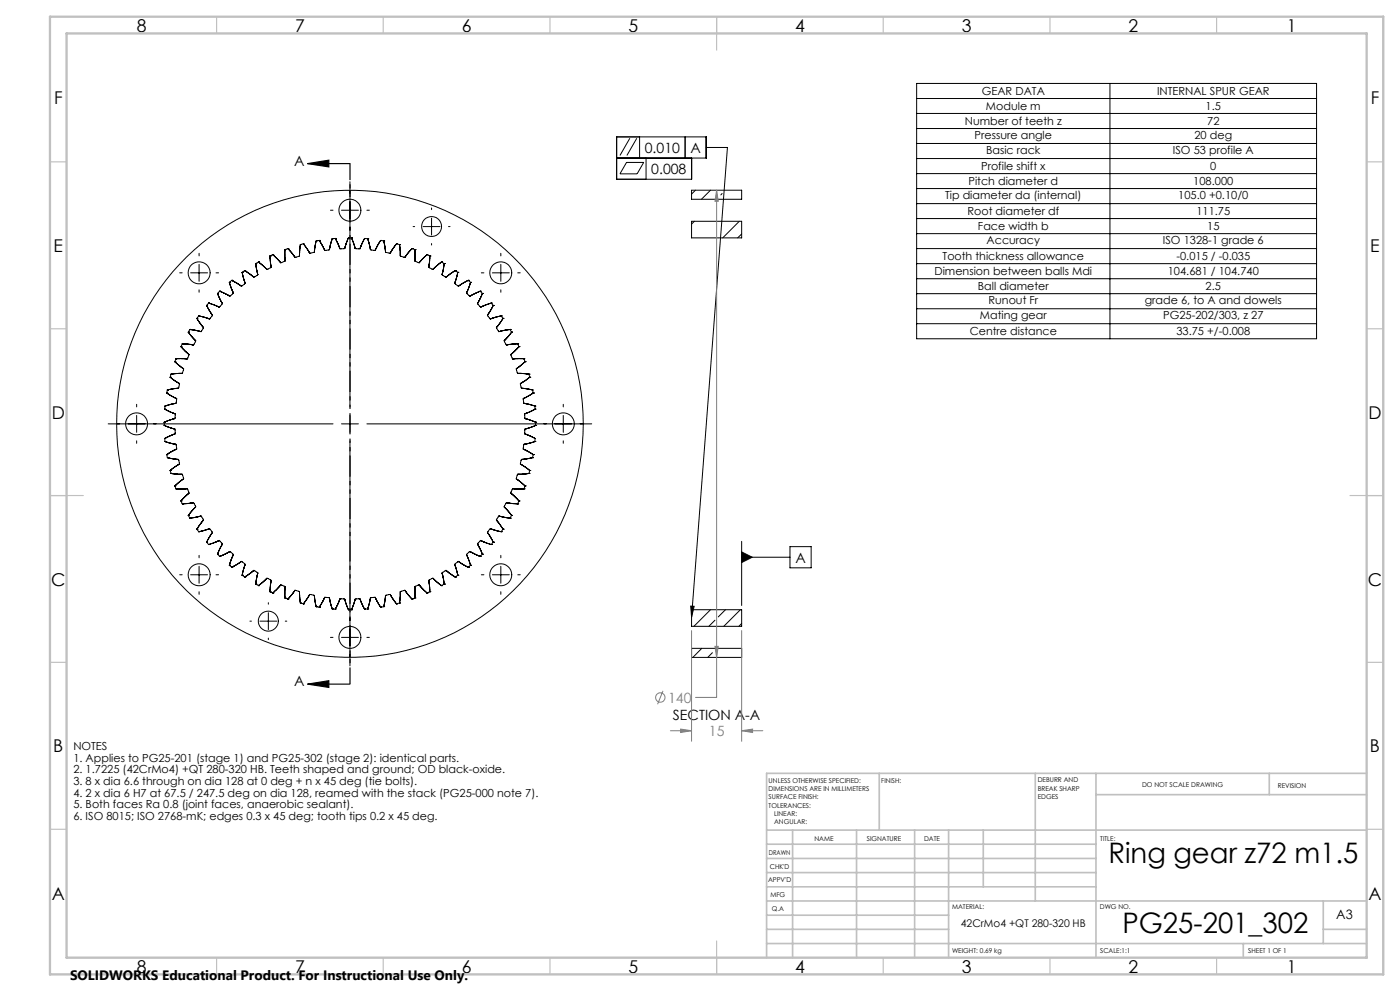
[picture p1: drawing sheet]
<svg xmlns="http://www.w3.org/2000/svg" width="420mm" height="297mm" viewBox="0 0 420 297" stroke-linecap="round" stroke-linejoin="round" font-family="sans-serif">
<g fill="none" stroke="#000" stroke-width=".3">
<path d="M275 25h120v76.5h-120zM275 29.5h120M275 34h120M275 38.5h120M333 25v76.5M105 54.5v67.5M185 47.4h26.9v-6.4h-26.9v12.7h22.5v-6.3M188 48.7h5.1l-2 3.4h-5.1zM188.9 41.4l-2.9 5.2M191 41.4l-2.9 5.2M191.9 41v6.4M193.8 47.4v6.3"/>
<path d="M205.5 41v6.4M207.5 57h15v2.7h-15zM208.6 57l-1.1 1.2M211.9 44.2h6.3l-10.7 140.8M213.1 57l-2.7 2.7M216.6 58l-.3 .4M275 43h120M275 47.5h120M275 52h120M275 56.5h120M59.7 75.9v.8M59.7 79.2v5.1"/>
<path d="M76.7 79h.1M76.7 79l.5 2.5M77.5 78.5h.1M77.5 78.5l2.5 2.2M77.5 78.5l-.8 .5M78.6 79.3v.1M78.8 79.6h.1M81 76.7h.1M81 76.7l.4 3.4-1.4 .6M81.1 78.8l.1 .1M81.2 79.3v.1M81.3 79.7v.1"/>
<path d="M81.8 76.3h.1M81.8 76.3l-.8 .4M85.5 74.8h.1M85.5 74.8v3.4l-1 .5h-.3l-2.4-2.4M85.5 77.7v.1M86.4 74.5h.1M86.4 74.5l1.9 2.3M86.4 74.5l-.9 .3M87 75.2h.1M87.3 75.5v.1M87.7 75.9v.1M87.8 76.1v.1"/>
<path d="M88.1 76.5h.1M88.4 77l.1 .1M90.1 73.3h.1M90.1 73.3l-.2 3.4-1.4 .4-.3-.4M91 73.1h.1M91 73.1l-.9 .2M91.6 73.8v.1M92.1 74.5v.1M92.8 75.7l.1 .1M94.4 75l-.1 .1M94.4 74.4v.1M94.6 73.5l-.1 .1"/>
<path d="M94.7 73v.1M94.9 72.2h.1M94.9 72.2l-.6 3.4-1.4 .3-1.9-2.8M95.8 72.1h.1M95.8 72.1l1.5 2.6M95.8 72.1l-.9 .1M97.3 74.7h.1M97.3 74.7l.1 .3M97.4 75h.1M98.9 74.6h-.1M98.9 74.4l-.1 .5-1.4 .1M99 74.2l-.1 .1"/>
<path d="M99 73.8v.1M99.1 73.5v.1M99.1 63h.8M99.2 73.2h.1M99.3 72.5v.1M99.7 71.5h.1M99.7 71.5l-.8 2.9M100.6 71.5h.1M100.6 71.5h-.9M100.6 71.5l1.3 2.8a1.37 1.37 0 0 0 1.5 .2M101.8 74h.1M102 74.5h.1"/>
<path d="M102.4 63h5.1M103.4 74.5h.1M103.5 74.2v.1M103.6 73.8l-.2 .7M104.5 71.3h.1M104.5 71.3h.9M104.5 71.3l-1 2.7M105.4 71.3h.1M105.4 71.3l1 2.7M106.1 73h.1M106.4 73.9l.1 .4M106.5 74.1v.4"/>
<path d="M106.5 74.5h.1M108 74.5h.1M108.2 74v.1M109.4 71.5h.1M109.4 71.5h.9M109.4 71.5l-1.4 3.1-1.4-.1M110.1 63h.7M110.3 71.5h.1M110.3 71.5l.5 1.7M110.7 72.8v.1M110.8 73.2h.1M110.8 73.2l.1 .5"/>
<path d="M110.8 73.3v.1M110.9 73.5v.1M110.9 73.7l.1 .5M110.9 73.8h.1M111.1 74.4v.1M112.6 74.8v.1M112.7 74.7h.1M113.5 73.2l-1 1.8-1.4-.1-.1-.8M113.5 73.2h.1M114.2 72.1h.1M114.2 72.1l.9 .1M114.2 72.1l-.7 1.1"/>
<path d="M115.1 72.2h.1M115.1 72.2l.5 3.4 1.5 .3 1.9-2.8M115.4 73.5v.1M115.5 74h.1M117.2 75.7l-.1 .1M117.3 75.4v.1M119 73.1h.1M119 73.1l.8 .2M119.8 73.3h.1M119.8 73.3l.3 3.4 1 .4h.4l2.1-2.6M120 74.3v.1M120.1 75.2h.1"/>
<path d="M121.5 77v.1M121.6 76.9h.1M122.1 76.2v.1M122.2 76.1v.1M122.4 75.8v.1M122.6 75.6v.1M123.6 74.5h.1M123.6 74.5l.9 .3M123.9 67.9h.5M124.5 78l-.1 .1M124.5 74.8h.1M124.5 74.8l-.1 3.4 1 .5 .3 .1 2.4-2.5"/>
<path d="M124.5 77v.1M126.3 78.2h-.1M126.5 77.9h.1M126.9 67.9h5.1M128.1 76.3h.1M128.1 76.3l.8 .4M128.7 79.8l-.1 .1M128.7 79.5h.1M128.8 79v.1M128.9 76.7h.1M128.9 76.7l-.3 3.4 1.3 .6 .2-.2M129.5 62.3v.5"/>
<path d="M129.5 65.4v5M129.5 73v.4M130.9 79.8h-.1M131.4 79.3l-.1 .1M132.4 78.5h.1M132.4 78.5l.8 .5M132.4 78.5l-2.3 2M133.2 79h.1M133.2 79l-.4 2.5M134.5 67.9h.5M150.2 75.9v.8M150.2 79.2v5.1"/>
<path d="M207.5 66.3h15v5h-15zM208.3 66.3l-.8 .9M221.8 66.3l-5 5M222.5 70.1l-1.2 1.2M275 61h120M275 65.5h120M275 70h120M275 74.5h120M275 79h120M53.9 81.8h.7M56.5 99.6h.1M56.5 99.6l2.1 2.5"/>
<path d="M57 98.7h.1M57 98.7l-.5 .9M57 98.8l3.2 .6M57.2 81.8h5.1M58.2 98.9h.1M58.6 99h.1M59 99.1h.1M59.1 95.4h.1M59.1 95.4l1.9 2.7M59.3 99.1l.1 .1M59.5 99.2h.3M59.6 94.7h.1"/>
<path d="M59.6 94.7l-.5 .7M59.7 86.9v.7M59.9 96.7v.1M60.1 97h.1M60.2 97.1l.1 .1M60.5 97.5h.1M61 98.1l.1 .1M61.1 98.2l-.8 1.2-.3-.1M61.2 95.1h.1M62 91.5h.1M62 91.6l1.7 2.8M62.5 95.5h.1"/>
<path d="M62.6 90.8h.1M62.6 90.8l-.6 .7M62.6 95.5h.1M63.6 94.3l.1 .2-.8 1.1-3.2-.9M64.8 81.8h.8M65.3 87.9h.1M65.3 87.9l1.1 2.5M65.4 91.9h.1M65.6 92h.1M65.9 87.3h.1M65.9 87.3l3.1 1.5 1-1-.1-.2M65.9 87.3l-.6 .6"/>
<path d="M66.3 90.3l.4 .7-.9 1.1-3.2-1.3M66.6 90.7v.1M68.8 88.6v.1M68.8 84.6h.1M68.8 84.6l1.1 2.9M69.5 84h.1M69.5 84l2.8 1.7M69.5 84l-.7 .6M69.7 87v.1M69.9 87.5v.1M71.6 85.2h.1M72.6 81.6h.1"/>
<path d="M72.6 81.6l1 3.3M73 83.1v.1M73.4 81.1h.1M73.4 81.1l2.8 2 .9-.6 .2-.3M73.4 81.1l-.8 .5M73.4 84.5h.1M73.6 84.9h.1M73.6 84.9l-1.1 .9-.3-.2M74.6 81.9h.1M74.9 82.1h.1M75.2 82.3h.1M75.7 82.8h.1"/>
<path d="M76 82.9v.1M76.9 80.6h.1M77 80.9v.1M77.1 81.3h.1M77.2 81.5v.1M77.2 81.6l.1 .5M77.2 81.8l.1 .2M77.3 82.1v.1M79.9 80.6h.1M80 80.7h.1M130.1 80.5h.1M130.3 80.3l-.1 .1"/>
<path d="M132.8 81.6l-.2 .6M132.9 81.3l-.1 .3M132.9 81.1v.1M133.1 80.4l-.1 .1M134.2 82.8h.1M134.8 82.3h-.1M134.9 82.2h.1M135.2 82h-.1M135.7 81.6l-1.9 1.5-1.2-.8 .1-.3M135.8 81.6h-.1M136.6 81.1h.1M136.6 81.1l.7 .5"/>
<path d="M136.6 81.1l-.8 .5M136.6 84.3v.1M136.7 84v.1M137.1 82.8v.1M137.3 81.6h.1M137.3 81.6l-.9 3.3 1.1 .9 .6-.4M138.2 85.3l-.1 .1M140.1 87.5v.1M140.4 84h.1M140.4 84l.7 .6M140.4 84l-2.2 1.3M140.6 86.3v.1"/>
<path d="M141.1 88.7l-.1 .1M141.1 84.6h.1M141.1 84.6l-1.2 3.2 1.1 1M141.5 88.5l-.4 .2M143.3 90.9h.1M143.4 90.8l-.2 .2 1 1.1 3.2-1.3M143.4 90.7v.1M143.6 90.3v.1M144 87.3h.1M144 87.3l.7 .6M144 87.3l-2.6 1.3M144.4 81.8h.8"/>
<path d="M144.4 88.7l-1 2M144.5 88.6l-.1 .1M144.7 87.9h.1M144.7 87.9l-.2 .7M146.3 94.3l-.1 .2 .7 .9 .4 .1M146.6 93.9l-.3 .5M147.3 95.5h.1M147.4 90.8h.1M147.4 90.8l.6 .7M147.7 81.8h5.1M148 91.5h.1M148 91.5l-1.5 2.5"/>
<path d="M149 98.1h-.1M149.2 94.9h.1M149.3 97.7v.1M149.4 97.5v.1M149.6 97.3h.1M149.8 97.1l-.1 .1M149.9 99.3l-.1 .1M150 96.8l-.1 .1M150.1 96.7l-.1 .1M150.2 86.9v.7M150.4 94.7h.1M150.4 99.2h-.1"/>
<path d="M150.4 94.7l.5 .7M150.4 94.7l-3.1 .8M150.9 95.4h.1M150.9 95.4l-2 2.8 .1 .3 .6 .9 3.4-.6M151 99.1h-.1M151.2 99h.1M151.7 98.9h.1M152.2 98.8l-.1 .1M153 98.7h.1M153 98.7l.5 .9M153.5 99.6h.1M153.5 99.6l-1.3 1.5"/>
<path d="M155.3 81.8h.8M275 83.5h120M275 88h120M275 92.5h120M275 97h120M50 117.8h.1M50.1 117.8l1.7 1M50.2 116.9h.1M50.2 116.9l-.2 .9M51 113.1h.1M51 113.1l2.9 1.9-.3 1.3-2.3 .3M51.2 116.7l-1 .2"/>
<path d="M51.3 116.6l-.1 .1M51.3 112.1h.1M51.3 112.1l-.3 1M51.8 118.8l.1 .1M51.9 118.9l1.1 .5-.2 1.5h-.4M51.9 116.5h.1M52.3 114h.1M52.4 116.4l-.1 .1M52.5 108.4h.1M52.5 108.4l1.6 1.5M52.6 119.3h.1M52.6 112h-.1"/>
<path d="M52.8 107.5h.1M52.8 107.5l-.3 .9M52.8 119.3v.1M53 116.4h-.1M53.5 114.8h.1M53.6 111.9h-.1M53.7 109.5l.1 .1M53.8 114.9h.1M53.9 109.6v.1M54.1 109.9h.1M54.2 109.9l.3 .2M54.3 110h.1"/>
<path d="M54.3 103.9h.1M54.3 103.9l2.4 2.4-.4 1-.1 .3-3.4-.1M54.4 110.1l.7 .5-.4 1.3-3.4 .2M54.6 110.2l.1 .1M54.7 103h.1M54.7 103l-.4 .9M54.9 110.4v.1M55.8 107.5v.1M55.9 105.5l.1 .1M56.6 106.2h.1M56.8 103.2h.1M57.1 100.4h.1"/>
<path d="M57.4 103.3h.1M57.7 103.3l.1 .1M57.8 101.1v.1M58.1 101.5l.1 .1M58.6 102.1h.1M58.7 102.1l-.6 1.3-3.4-.4M151.6 101.8h-.1M152.2 101.2l-1 .9 .7 1.3 3.4-.4M152.2 101.1v.1M152.2 103.3v.1M152.5 100.7v.1M153.4 106.1a1.35 1.35 0 0 0 .4 1.5l3.4-.1"/>
<path d="M153.6 106h-.1M153.8 103.1h-.1M154.2 107.5l-.1 .1M154.3 105.4h-.1M154.9 110.6l.4 1.3 3.4 .2M155 110.5h-.1M155.2 110.3l-.1 .1M155.2 110.3l-.3 .3M155.3 103h.1M155.3 103l.4 .9M155.7 103.9h.1M155.7 107.5h-.1"/>
<path d="M155.7 103.9l-2.4 2.3M156 109.7l-.1 .1M156.2 114.9h.1M156.2 109.5v.1M156.4 114.8l-.3 .2 .3 1.3 3.3 .6M156.4 114.8h.1M156.5 109.3h.1M157 116.4h.1M157.1 119.4h.1M157.2 107.5h.1M157.2 107.5l.3 .9M157.5 108.4h.1"/>
<path d="M157.5 108.4l-2.3 1.9M157.6 116.4l.1 .1M157.7 114h-.1M157.7 119.1l-.7 .3 .1 1.5h.5M157.8 119.1h-.1M158 116.5l.1 .1M158 113.7v.1M158.6 116.6h.1M158.7 112.1h.1M158.7 112.1l.2 1M158.9 113.1h.1M158.9 113.1l-2.5 1.7"/>
<path d="M159.8 116.9h.1M159.8 116.9l.1 .9M159.9 117.8h.1M159.9 117.8l-2.1 1.3M32.5 127h67.4M41 121.2v.8M41 124.5v5.1M41 132.1v.8M49.2 126.5h.1M49.2 127.5h.1M49.2 127.5l3.3 1.1 .1 1.4-.7 .3M49.2 126.5v1"/>
<path d="M49.4 122.6h.1M49.4 131.4h.1M49.4 122.6l3.2 1.4-.1 1.4-.4 .2M49.4 131.4l.1 .9M49.5 121.7h.1M49.5 132.3h.1M49.5 121.7l-.1 .9M49.5 132.3l3.3 .9 .2 1.4-1.1 .5M50 136.2h.1M50 136.2l.2 1M50.1 121.5h.1M50.2 137.2h.1"/>
<path d="M50.2 137.2l3.4 .5 .2 1.4M51.2 137.4h.1M51.2 121.2h.1M51.5 121.1h.1M51.7 128.4h.1M51.7 133h.1M51.8 137.5h.1M51.8 135.2l-1.8 1M51.8 130.3l-2.4 1.1M51.8 130.3h.1M51.9 128.4h.1M51.9 135.1l-.1 .1"/>
<path d="M52 125.6l-2.8 .9M52.1 130.2h.1M52.1 133l.1 .1M52.1 123.9h.1M52.1 128.5h.1M52.2 121h-.1M52.2 125.5l-.3 .1M52.3 130.1h.1M52.3 137.5l.1 .1M52.4 128.5v.1M52.4 140l-1.4 1M52.4 125.4v.1"/>
<path d="M52.5 139.9l-.1 .1M52.5 133.1h.1M52.6 120.9l-3.1 .8M52.8 137.6l.1 .1M53.5 139.3l-1 .6M53.6 139.2l-.1 .1M53.8 139.1l-.2 .1M53.8 139.1h.1M102.4 127h5.1M105 124.5v5.1M105 132.1v67.5M110.1 127h67.4"/>
<path d="M156.4 139.2h.1M157.1 134.6v.1M157.1 134.7l2.8 1.5M157.1 137.6v.1M157.4 120.9l.8 .2M157.5 134.8h.1M157.5 133.1h-.1M157.5 139.9l.1 .1M157.6 124h.1M157.6 125.4v.1M157.6 128.5v.1M157.7 123.9l-.3 .1 .1 1.4 3.2 1.1"/>
<path d="M157.7 133.1l-.6 .1v1.4M157.7 137.5l-.1 .1M157.7 130.1h.1M157.7 130.1l2.8 1.3M157.7 123.9h.1M157.8 121h.1M157.8 125.5l.2 .1M157.8 133v.1M157.9 128.5l-.4 .1-.1 .3v1.1l.3 .1M158 121l2.4 .7M158 123.8h.1M158.2 128.4h.1"/>
<path d="M158.3 125.7h.1M158.4 137.4l-.1 .1M158.5 121.1h.1M158.6 137.4h.1M158.7 121.2h.1M159.7 137.2l-3.3 .5-.3 1.1v.3l2.8 1.9M159.8 137.2h.1M159.9 136.2h.1M159.9 136.2l-.1 1M160.4 132.3h.1M160.4 121.7h.1M160.4 132.3l-2.7 .8"/>
<path d="M160.4 121.7l.1 .9M160.5 122.7l-2.8 1.2M160.5 131.4h.1M160.5 131.4l-.1 .9M160.5 122.6v.1M160.5 122.6h.1M160.7 127.5h.1M160.7 126.5h.1M160.7 127.5l-3 1M160.7 126.5v1M169 121.2v.8M169 124.5v5.1"/>
<path d="M169 132.1v.8M51 141h.1M51 141l.3 .9M51.3 141.9h.1M51.3 141.9l3.4 .2 .4 1.4-.9 .6M52.5 145.6h.1M52.5 145.6l.3 .9M52.8 146.5h.1M52.8 146.5h3.4l.1 .3 .4 1-2.4 2.3M53.7 144.5v.1M53.9 144.4h.1M54.1 144.2l-1.6 1.4"/>
<path d="M54.2 144.1l-.1 .1M54.3 150.1h.1M54.3 150.1l.4 .9M54.7 151h.1M54.7 151l3.3-.4 .2 .3 .5 1-2.2 2.6M54.9 143.6h.1M55.9 146.5h-.1M56 148.4l-.1 .1M56.2 148.2h.1M56.5 154.5h.1M56.5 154.5l.5 .8M56.5 148h.1"/>
<path d="M57 155.3h.1M57.1 153.6v.1M57.4 150.7v.1M57.6 153v.1M57.8 152.8v.1M57.9 150.7h-.1M58.2 152.5h-.1M58.4 152.3h-.1M58.7 155h-.1M59.1 158.6h.1M59.1 154.9l-.1 .1M59.1 158.6l.5 .7"/>
<path d="M59.4 154.9h-.1M59.6 159.3h.1M59.7 159.3l3.2-.9 .8 1.2-.1 .1M59.8 154.8l-2.8 .5M59.9 157.3h.1M60 154.7l-.1 .1M60 154.7l.3-.1 .8 1.2-2 2.8M60.1 157v.1M60.2 154.7l-.6 .1M60.3 156.8l-.1 .1M60.7 156.3h-.1M60.9 159.1h.1"/>
<path d="M61.2 159h.1M63.7 159.6l-1.7 2.9M146.3 159.6l1.7 2.8M147.1 158.5h.1M148.9 155.9h.1M149.2 156.2l.1 .1M149.5 156.6h.1M149.6 156.7v.1M149.8 157l.1 .1M149.9 154.7l.2 .1M149.9 157.1l.1 .1M150.2 154.8h.2"/>
<path d="M150.4 159.3h.1M150.4 159.3l-3.3-.9-.9 1.2 .1 .1M150.9 158.6h.1M150.9 158.6l-.5 .7M150.9 154.9l.1 .1M151.2 155h.1M151.7 155.1h.1M152 150.7l3.3 .3M152.2 150.7l-.3-.1-.7 1.3 2.3 2.6M152.3 153h.1M153 155.3l-2.5-.4a.69 .69 0 0 0-1 0l-.6 .9 2 2.8M153 155.3h.1"/>
<path d="M153 150.8h.1M153.4 147.9l.1 .1M153.5 154.5h.1M153.5 154.5l-.5 .8M153.6 148v.1M154.1 146.5h.1M154.2 148.6l.1 .1M155 143.6h.1M155.2 146.5v.1M155.2 143.7h.1M155.2 143.7l2.3 1.9M155.3 151h.1"/>
<path d="M155.3 143.8l.2 .1M155.7 150.1h.1M155.7 150.1l-.4 .9M155.7 144.1h.1M155.9 144.2l.1 .1M156 144.4h.1M156.5 144.8h.1M157.2 146.5h.1M157.2 146.5h-3.4l-.5 1-.1 .3 2.5 2.3M157.5 145.6h.1M157.5 145.6l-.3 .9M157.7 140v.1"/>
<path d="M158.7 141.9h.1M158.7 141.9l-3.4 .2-.4 1.4 .3 .2M158.9 141h.1M158.9 141l-.2 .9M53.9 172.3h.7M57.2 172.3h5.1M59.7 166.4v.8M59.7 169.7v5.1M59.7 177.3v.8M62 162.5h.1M62 162.5l.6 .7M62.6 163.2h.1"/>
<path d="M62.6 163.2l3.2-1.2 .9 1-.9 1.8M64.8 172.3h.8M65.3 166.1h.1M65.3 166.1l.6 .7M65.8 164.9l-.5 1.1M65.8 164.8v.1M65.9 166.8h.1M65.9 166.8l3.1-1.5 1 .9-.7 1.6M66.6 163.3l-.1 .1M66.7 163.1h.1M68.8 169.4h.1M68.8 165.4h.1"/>
<path d="M68.8 169.4l.7 .6M69.3 167.9l-.5 1.5M69.3 167.8v.1M69.5 170h.1M69.7 166.9v.1M69.9 166.5l-.1 .1M69.9 166.4v.1M70.8 169.3l-1.3 .7M70.9 169.3l1.6-1.1 1.1 .9-1 3.3M70.9 169.3h-.1M72.2 168.4h.1M72.6 172.4h.1"/>
<path d="M72.6 172.4l.8 .5M72.9 171.1v.1M73.4 172.9h.1M73.4 169.5v.1M74.6 172.1v.1M75 171.9h-.1M75.7 171.3h.1M76.1 171l-.1 .1M76.7 175h.1M76.7 175l.8 .5M76.8 174.1h.1M76.9 173.7h.1"/>
<path d="M77 173.4l-.1 .1M77 173v.1M77.2 172.5l.2-.8-1.2-.8-2.8 2M77.2 172.4l-.5 2.6M77.3 172l-.1 .2M77.5 175.5h.1M78.6 174.7h.1M78.8 174.5h.1M79.2 174.2l-1.7 1.3M79.2 174.1v.1M79.7 173.7l-.5 .4M79.8 173.6h.1"/>
<path d="M80 173.4l-.1 .1M80 173.4l-.4 .4M80 173.3v.1M80 173.3l1.4 .6-.1 .5M81 177.3h.1M81 177.3l.8 .4M81.2 175.1l-.1 .1M81.3 174.4l-.3 2.9M81.3 174.3h.1M81.8 177.7h.1M81.8 177.7l2.4-2.4 .3 .1 1 .4v3.4M83.8 175.8h.1"/>
<path d="M84 175.6h-.1M85.5 179.2h.1M85.5 179.2l.9 .3M85.5 176.2v.1M86.4 179.5h.1M87.3 178.4v.1M87.7 178v.1M87.8 177.9h.1M88 177.6l-.1 .1M88.2 177.3l.3-.4 1.4 .4 .2 3.4M88.3 177.2l-1.9 2.3M88.5 176.9l-.1 .1"/>
<path d="M92.6 178.6v.1M94.3 178.9l.1 .1M94.4 179.6h.1M97.2 179.5h.1M97.3 179.2v.1M97.4 179.1h.1M98.8 179.4l.1 .1M98.9 179.7l-.1-.5-1.4-.2-1.6 3M98.9 179.7l.8 2.8M98.9 179.7l.1 .1M101.9 179.7v.1M101.9 179.6l-1.3 2.9"/>
<path d="M102 179.6l1.4-.1 .2 .6M102 179.6h-.1M103.5 179.8h.1M103.5 180l1 2.7M106.4 180l-.9 2.7M106.5 179.8l.1-.3h1.4l.3 .8M106.5 179.7l-.1 .4M106.5 179.6h.1M108.2 179.9v.1M111 179.9h.1M111.1 179.5v.1M112.6 179.1h.1"/>
<path d="M112.6 179.2h.1M112.7 179.5h.1M115.5 179.7v.1M115.6 179.2h.1M117.2 178.4h.1M118 179.7v.1M120.1 178.8v.1M121.5 176.9v.1M122.1 177.7v.1M122.2 177.9h.1M122.4 178.1v.1M122.6 178.4h.1"/>
<path d="M123.6 179.5h.1M123.6 179.5l-2.1-2.6-1.1 .3-.3 .1-.3 3.4M124.4 175.9l.1 .1M124.5 179.2h.1M124.5 179.2l-.9 .3M125.8 175.3v.1M125.9 175.5l.1 .1M128.1 177.7h.1M128.1 177.7l-2.4-2.4-.3 .1-1 .4 .1 3.4M128.6 174.1l.3 3.2M128.7 174.3l-.1-.4 1.3-.6 2.5 2.2M128.7 174.5v.1"/>
<path d="M128.9 177.3h.1M128.9 177.3l-.8 .4M130 173.4l.1 .1M130.5 173.9v.1M130.9 174.3h.1M131.3 174.7h.1M132.4 175.5h.1M132.6 171.9l.3 .7M132.7 172l-.1-.3 1.2-.8 1.9 1.5M132.7 172.1v.1M132.8 172.5l.4 2.5M132.9 172.9h.1"/>
<path d="M133 173.2v.1M133.1 173.7h.1M133.1 174.1h.1M133.2 175h.1M133.2 175l-.8 .5M133.9 171v.1M134.4 171.4l.1 .1M134.9 171.8h.1M135 171.9h.1M135.7 172.4h.1M135.8 172.4l.8 .5M136.4 169.2h.1"/>
<path d="M136.5 169.4v.1M136.6 172.9h.1M137.1 171.1v.1M137.3 172.4h.1M137.3 172.4l-.7 .5M137.7 168.4h.1M140.1 166.5v.1M140.2 166.8v.1M140.4 170h.1M140.4 170l-2.9-1.8-.2 .2-.9 .7 .9 3.3M140.6 167.8l.1 .1M140.7 167.9l.4 1.5"/>
<path d="M141.1 169.4h.1M141.1 169.4l-.7 .6M141.4 165.5h.1M143.2 163l1-1 3.2 1.2M143.2 163l.1 .1M143.3 163.1l1.4 2.9M143.4 163.3v.1M144 166.8h.1M144 166.8l-3-1.5-1.1 .9 .7 1.6M144.3 162h.1M144.4 172.3h.8M144.7 166.1h.1"/>
<path d="M144.7 166.1l-.7 .7M147.4 163.2h.1M147.7 172.3h5.1M148 162.5h.1M148 162.5l-.6 .7M150.2 166.4v.8M150.2 169.7v5.1M150.2 177.3v.8M155.3 172.3h.8M222.5 165.4l3.2 1.6-3.2 1.6zM222.5 162.2v19.3M222.5 167h14.5"/>
<path d="M237 163.8h6.3v6.4h-6.3zM75 186.2h.4M78 186.2h5M80.5 180.6v.5M80.5 183.6v5.1M80.5 191.2v.5M85.6 186.2h.4M90.1 180.7h.1M90.1 180.7l.9 .3M91 181h.1M91 181l1.9-2.8h.3l1.1 .2 .6 3.4M94.5 180.1v.1"/>
<path d="M94.6 180.5v.1M94.9 181.8h.1M94.9 181.8l.9 .2M95.8 182h.1M99 180.1v.1M99.1 180.4v.1M99.1 191h.8M99.2 180.8v.1M99.7 182.5h.1M99.7 182.5l.9 .1M100.6 182.6h.1M102.4 191h5.1"/>
<path d="M104.5 182.7h.1M104.5 182.7h.9M105.4 182.7h.1M106.3 180.4h.1M108.3 180.2v.1M108.3 180.3l1.1 2.2M109.4 182.6h.1M110.1 191h.7M110.3 182.5h.1M110.3 182.5l-.9 .1M110.8 180.6v.1M110.9 180.3l.2-1.1 1.4-.2 1.7 3"/>
<path d="M110.9 180.1l-.6 2.4M114.2 182h.1M115.1 181.8h.1M115.1 181.8l-.9 .2M115.3 181v.1M115.4 180.5v.1M115.5 180.1v.1M118.3 180.1v.1M119 181h.1M119 181l-1.9-2.8h-.4l-1.1 .2-.5 3.4M119.8 180.7h.1M119.8 180.7l-.8 .3"/>
<path d="M207.2 181.6l1 .1-.7 3.3zM207.5 182.7h15v5h-15zM207.5 194.3h15v2.7h-15zM210.5 194.3l-2.6 2.7M213.1 182.7l-4.9 5M213.7 195.6l-1.4 1.4M214.5 185.9l-1.8 1.8M217.6 182.7l-2.1 2.2M222.1 182.7l-5 5M222.5 186.9l-.8 .8"/>
<circle cx="105" cy="63" r="3.3"/>
<circle cx="129.5" cy="67.9" r="3"/>
<circle cx="59.7" cy="81.8" r="3.3"/>
<circle cx="150.2" cy="81.8" r="3.3"/>
<circle cx="41" cy="127" r="3.3"/>
<circle cx="105" cy="127" r="70"/>
<circle cx="169" cy="127" r="3.3"/>
<circle cx="59.7" cy="172.3" r="3.3"/>
<circle cx="150.2" cy="172.3" r="3.3"/>
<circle cx="80.5" cy="186.1" r="3"/>
<circle cx="105" cy="191" r="3.3"/>
</g>
<g fill="none" stroke="#808080" stroke-width=".3">
<path d="M215 57l.5 3.3h-1zM215 57v152h-6.4M207.5 189v33.2M214.5 193.7h1l-.5 3.3zM222.5 189v33.2M198.9 207l-1.6 4.1M201.1 219h6.4M204.2 218.5l3.3 .5-3.3 .5zM222.5 219l3.3-.5v1zM222.5 219h6.3"/>
<circle cx="198.1" cy="209" r="1.41"/>
</g>
<path d="M92.3 49l6.3-1v2zM92.3 49h12.7M92.3 205l6.3-1v2zM92.3 205h12.7" fill="none" stroke="#000" stroke-width=".35"/>
<path d="M105 49v156" fill="none" stroke="#000" stroke-width=".35" stroke-dasharray="6.3 1.3 1.3 1.3 1.3 1.3" stroke-dashoffset="1.4" stroke-linecap="butt"/>
<g fill="none" stroke="#c0c0c0" stroke-width=".35">
<path d="M65 5v5M115 5v5M165 5v5M215 5v10M265 5v5M315 5v5M365 5v5M15 48.5h5M410 48.5h5M15 98.5h5M410 98.5h5M15 148.5h10"/>
<path d="M405 148.5h10M15 198.5h5M410 198.5h5M15 248.5h5M410 248.5h5M65 287v5M115 287v5M165 287v5M215 282v10M265 287v5M315 287v5M365 287v5"/>
</g>
<g fill="none" stroke="#c0c0c0" stroke-width=".5">
<path d="M263.8 231.8v17M310.6 231.8v38.2M328.8 231.8v55.2M328.8 238.2h81.2M380.8 231.8v6.4M410 231.8h-180v55.2M230 248.8h180M230 257.3h98.8M230 253h98.8M237.8 248.8v38.2M257 248.8v38.2M274.4 248.8v38.2"/>
<path d="M284.6 248.8v38.2M295 248.8v17M230 265.8h98.8M230 261.5h98.8M230 278.5h54.6M230 274.3h54.6M230 270h180M397 278.5h13M397 270v12.8M230 282.8h180M373 282.8v4.2"/>
</g>
<path d="M15 5h400v287h-400zM20 10h390v277h-390z" fill="none" stroke="#c0c0c0" stroke-width=".7"/>
<g fill="#000">
<path d="M92.3 49l6.3-1v2zM92.3 205l6.3-1v2z"/>
<path d="M207.2 181.6l1 .1-.7 3.3zM222.5 165.4l3.2 1.6-3.2 1.6z"/>
</g>
<path d="M215 57l.5 3.3h-1zM214.5 193.7h1l-.5 3.3zM222.5 219l3.3-.5v1zM204.2 218.5l3.3 .5-3.3 .5z" fill="#808080"/>
<g font-size="8.5">
<text x="332.5" y="258.8">Ring gear z72 m1.5</text>
<text x="336.7" y="279.7">PG25-201_302</text>
</g>
<g font-size="5.3">
<text x="41" y="9.5">8</text>
<text x="88.5" y="9.5">7</text>
<text x="138.5" y="9.5">6</text>
<text x="188.5" y="9.5">5</text>
<text x="238.5" y="9.5">4</text>
<text x="288.5" y="9.5">3</text>
<text x="338.5" y="9.5">2</text>
<text x="386" y="9.5">1</text>
<text x="16.2" y="31.3">F</text>
<text x="411.2" y="31.3">F</text>
<text x="16.1" y="75.5">E</text>
<text x="411.1" y="75.5">E</text>
<text x="15.5" y="125.5">D</text>
<text x="410.5" y="125.5">D</text>
<text x="15.4" y="175.5">C</text>
<text x="410.4" y="175.5">C</text>
<text x="16" y="225.5">B</text>
<text x="411" y="225.5">B</text>
<text x="15.5" y="269.8">A</text>
<text x="410.5" y="269.8">A</text>
<text x="41" y="291.5">8</text>
<text x="88.5" y="291.5">7</text>
<text x="138.5" y="291.5">6</text>
<text x="188.5" y="291.5">5</text>
<text x="238.5" y="291.5">4</text>
<text x="288.5" y="291.5">3</text>
<text x="338.5" y="291.5">2</text>
<text x="386" y="291.5">1</text>
</g>
<g font-size="4.2">
<text x="193.4" y="45.8">0.010</text>
<text x="207.2" y="45.8">A</text>
<text x="88.3" y="49.7">A</text>
<text x="195.4" y="52.1">0.008</text>
<text x="238.6" y="168.6">A</text>
<text x="88.3" y="205.7">A</text>
<text x="201.9" y="215.8">SECTION A-A</text>
</g>
<g font-size="4.2" fill="#808080">
<text x="200.4" y="210.6">140</text>
<text x="212.7" y="220.6">15</text>
</g>
<text font-size="4.1" x="21" y="293.7">SOLIDWORKS Educational Product. For Instructional Use Only.</text>
<text font-size="3.9" x="400.9" y="275.5">A3</text>
<g font-size="3.3">
<text x="294.5" y="28.5">GEAR DATA</text>
<text x="347.1" y="28.5">INTERNAL SPUR GEAR</text>
<text x="295.8" y="33">Module m</text>
<text x="361.7" y="33">1.5</text>
<text x="289.4" y="37.5">Number of teeth z</text>
<text x="292.4" y="41.6">Pressure angle</text>
<text x="358.3" y="41.6">20 deg</text>
<text x="362.2" y="37.5">72</text>
<text x="295.8" y="46.1">Basic rack</text>
<text x="351.9" y="46.1">ISO 53 profile A</text>
<text x="294.3" y="51">Profile shift x</text>
<text x="363.1" y="51">0</text>
<text x="283.5" y="59.6">Tip diameter da (internal)</text>
<text x="290.5" y="55.5">Pitch diameter d</text>
<text x="353.5" y="59.6">105.0 +0.10/0</text>
<text x="358" y="55.5">108.000</text>
<text x="290.2" y="64.5">Root diameter df</text>
<text x="358.9" y="64.5">111.75</text>
<text x="293.4" y="69">Face width b</text>
<text x="362.2" y="69">15</text>
<text x="282.8" y="78">Tooth thickness allowance</text>
<text x="296" y="73.1">Accuracy</text>
<text x="348.9" y="73.1">ISO 1328-1 grade 6</text>
<text x="352.9" y="78">-0.015 / -0.035</text>
<text x="280.3" y="82.5">Dimension between balls Mdi</text>
<text x="350.3" y="82.5">104.681 / 104.740</text>
<text x="293.4" y="87">Ball diameter</text>
<text x="361.7" y="87">2.5</text>
<text x="294" y="95.6">Mating gear</text>
<text x="296.5" y="91.1">Runout Fr</text>
<text x="343.4" y="91.1">grade 6, to A and dowels</text>
<text x="348.9" y="95.6">PG25-202/303, z 27</text>
<text x="290.9" y="100.5">Centre distance</text>
<text x="352.9" y="100.5">33.75 +/-0.008</text>
<text x="22" y="224.8">NOTES</text>
<text x="22" y="228.3">1. Applies to PG25-201 (stage 1) and PG25-302 (stage 2): identical parts.</text>
<text x="22" y="231.8">2. 1.7225 (42CrMo4) +QT 280-320 HB. Teeth shaped and ground; OD black-oxide.</text>
<text x="22" y="235.3">3. 8 x dia 6.6 through on dia 128 at 0 deg + n x 45 deg (tie bolts).</text>
<text x="22" y="238.8">4. 2 x dia 6 H7 at 67.5 / 247.5 deg on dia 128, reamed with the stack (PG25-000 note 7).</text>
<text x="22" y="242.3">5. Both faces Ra 0.8 (joint faces, anaerobic sealant).</text>
<text x="22" y="245.8">6. ISO 8015; ISO 2768-mK; edges 0.3 x 45 deg; tooth tips 0.2 x 45 deg.</text>
</g>
<text font-size="3.2" x="288.3" y="277.9">42CrMo4 +QT 280-320 HB</text>
<g font-size="2">
<text x="230.6" y="234.6">UNLESS OTHERWISE SPECIFIED:</text>
<text x="230.6" y="237.1">DIMENSIONS ARE IN MILLIMETERS</text>
<text x="230.6" y="239.6">SURFACE FINISH:</text>
<text x="264.4" y="234.6">FINISH:</text>
<text x="311.3" y="234.5">DEBURR AND</text>
<text x="311.3" y="237">BREAK SHARP</text>
<text x="311.3" y="239.5">EDGES</text>
<text x="342.6" y="236">DO NOT SCALE DRAWING</text>
<text x="383.3" y="236.2">REVISION</text>
<text x="230.6" y="242.1">TOLERANCES:</text>
<text x="232.2" y="244.6">LINEAR:</text>
<text x="232.2" y="247.1">ANGULAR:</text>
<text x="244.3" y="252">NAME</text>
<text x="260" y="251.9">SIGNATURE</text>
<text x="277.2" y="251.9">DATE</text>
<text x="330.1" y="251.9">TITLE:</text>
<text x="230.6" y="256.1">DRAWN</text>
<text x="230.9" y="260.3">CHK'D</text>
<text x="230.4" y="264.4">APPV'D</text>
<text x="231.1" y="268.8">MFG</text>
<text x="231.5" y="273">Q.A</text>
<text x="285.6" y="272.5">MATERIAL:</text>
<text x="330" y="272.5">DWG NO.</text>
<text x="285.6" y="285.5">WEIGHT: 0.69 kg</text>
<text x="330.1" y="285.6">SCALE:1:1</text>
<text x="374.5" y="285.6">SHEET 1 OF 1</text>
</g>
</svg>
